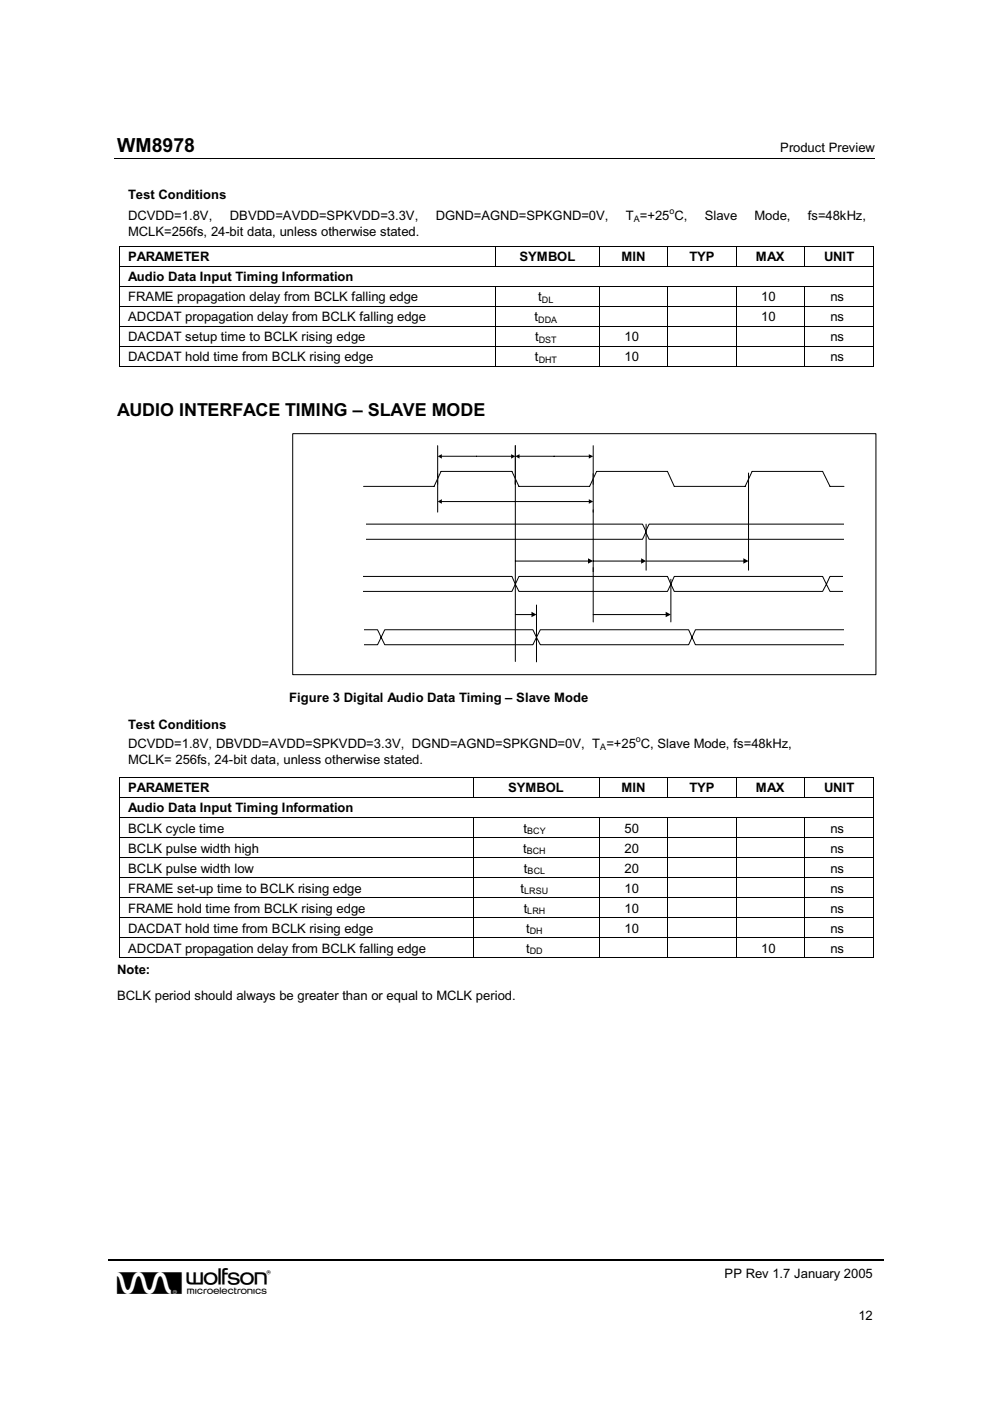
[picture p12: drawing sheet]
<svg xmlns="http://www.w3.org/2000/svg" width="210mm" height="297mm" viewBox="0 0 210 297" stroke-linecap="round" stroke-linejoin="round" font-family="sans-serif">
<g fill="none" stroke="#000" stroke-width=".21">
<path d="M24.3 33.6h161.2M25.3 52.3v4M25.3 56.5v4.1M25.4 56.4h79.7M25.6 52.2h79.5M105.2 52.3v4M105.2 52.2h21.8M105.2 56.4h21.8M127.1 52.3v4M127.1 52.2h14.4M127.1 56.4h14.3M141.6 52.3v4"/>
<path d="M141.6 52.2h14.4M141.6 56.4h14.4M156.1 52.3v4M156.2 52.2h14.3M156.2 56.4h14.3M170.6 52.3v4M170.7 52.2h14.3M170.7 56.4h14.3M185.1 52.3v4M185.1 56.5v4.1M25.3 60.8v4.1M25.3 65v4.1"/>
<path d="M25.3 69.3v4M25.3 73.5v4.1M25.4 60.7h79.7M25.4 64.9h79.7M25.4 69.2h79.7M25.4 73.4h79.7M25.4 77.7h79.7M105.2 60.8v4.1M105.2 65v4.1M105.2 69.3v4M105.2 73.5v4.1M105.2 60.7h21.8"/>
<path d="M105.2 64.9h21.8M105.2 69.2h21.8M105.2 73.4h21.8M105.2 77.7h21.8M127.1 60.8v4.1M127.1 65v4.1M127.1 69.3v4M127.1 73.5v4.1M127.1 60.7h14.3M127.1 64.9h14.4M127.1 69.2h14.4M127.1 73.4h14.4"/>
<path d="M127.1 77.7h14.4M141.6 60.8v4.1M141.6 65v4.1M141.6 69.3v4M141.6 73.5v4.1M141.6 60.7h14.4M141.6 64.9h14.4M141.6 69.2h14.4M141.6 73.4h14.4M141.6 77.7h14.4M156.1 60.8v4.1M156.1 65v4.1"/>
<path d="M156.1 69.3v4M156.1 73.5v4.1M156.2 60.7h14.3M156.2 64.9h14.3M156.2 69.2h14.3M156.2 73.4h14.3M156.2 77.7h14.3M170.6 60.8v4.1M170.6 65v4.1M170.6 69.3v4M170.6 73.5v4.1M170.7 60.7h14.3"/>
<path d="M170.7 64.9h14.3M170.7 69.2h14.3M170.7 73.4h14.3M170.7 77.7h14.3M185.1 60.8v4.1M185.1 65v4.1M185.1 69.3v4M185.1 73.5v4.1M62.1 91.9h123.6v51.1h-123.6zM77.1 111.1h59.1l.8 1.6-.8 1.6h-59.1l-.8-1.6zM77.1 103.1h14.9l1.5-3.2h15l1.5 3.2h15l1.5-3.2h15l1.5 3.2h15l1.5-3.2h14.9l1.6 3.2h2.9M137.6 111.1h42.1l.7 1.6-.7 1.6h-42.1l-.7-1.6z"/>
</g>
<path d="M23 267h82.1M105.4 267h81.9" fill="none" stroke="#000" stroke-width=".34"/>
<g fill="#000">
<path d="M25.2 52.1h.2v.2h-.2zM25.2 56.3h.2v.2h-.2zM25.4 52.1h.2v.2h-.2zM105.1 52.1h.1v.2h-.1zM105.1 56.3h.1v.2h-.1zM127 56.3l.1 .2zM127 52.1l.1 .2zM141.4 56.3h.2v.2h-.2zM141.5 52.1h.1v.2h-.1zM141.5 56.3h.1v.2h-.1zM156 56.3h.1v.2h-.1zM156 52.1h.2v.2h-.2z"/>
<path d="M156 56.3h.2v.2h-.2zM170.5 56.3h.1v.2h-.1zM170.5 52.1h.2v.2h-.2zM170.5 56.3h.2v.2h-.2zM185 52.1h.2v.2h-.2zM185 56.3h.2v.2h-.2zM25.2 60.6h.2v.2h-.2zM25.2 64.9h.2v.1h-.2zM25.2 69.1h.2v.2h-.2zM25.2 73.3h.2v.2h-.2zM25.2 77.6h.2v.2h-.2zM105.1 60.6h.1v.2h-.1z"/>
<path d="M105.1 64.9h.1v.1h-.1zM105.1 69.1h.1v.2h-.1zM105.1 73.3h.1v.2h-.1zM105.1 77.6h.1v.2h-.1zM127 60.6l.1 .2zM127 64.9l.1 .1zM127 69.1l.1 .2zM127 73.3l.1 .2zM127 77.6l.1 .2zM141.4 60.6h.2v.2h-.2zM141.5 60.6h.1v.2h-.1zM141.5 64.9h.1v.1h-.1z"/>
<path d="M141.5 69.1h.1v.2h-.1zM141.5 73.3h.1v.2h-.1zM141.5 77.6h.1v.2h-.1zM156 60.6h.1v.2h-.1zM156 60.6h.2v.2h-.2zM156 64.9h.2v.1h-.2zM156 69.1h.2v.2h-.2zM156 73.3h.2v.2h-.2zM156 77.6h.2v.2h-.2zM170.5 60.6h.1v.2h-.1zM170.5 60.6h.2v.2h-.2zM170.5 64.9h.2v.1h-.2z"/>
<path d="M170.5 69.1h.2v.2h-.2zM170.5 73.3h.2v.2h-.2zM170.5 77.6h.2v.2h-.2zM185 60.6h.2v.2h-.2zM185 64.9h.2v.1h-.2zM185 69.1h.2v.2h-.2zM185 73.3h.2v.2h-.2zM185 77.6h.2v.2h-.2zM105.1 266.9h.3v.3h-.3z"/>
</g>
<g fill="#fff">
<path d="M178.9 110.2h5.2v4.8h-5.2z" fill-rule="evenodd"/>
<path d="M74.4 109.9h3v4.8h-3z" fill-rule="evenodd"/>
<path d="M92.8 94.5v8.2zM109.3 94.5v8.2z" fill-rule="evenodd"/>
</g>
<path d="M92.8 94.5v8.2zM93.6 96.7h14.9M109.3 94.5v8.2z" fill="none" stroke="#000" stroke-width=".21"/>
<path d="M92.8 96.7l.9-.4v.9zM108.4 96.3l.9 .4-.9 .5z" fill="#000"/>
<path d="M109.3 94.5v8.2zM125.8 94.5v8.2z" fill-rule="evenodd" fill="#fff"/>
<path d="M109.3 94.5v8.2zM110 96.7h15M125.8 94.5v8.2z" fill="none" stroke="#000" stroke-width=".21"/>
<path d="M109.3 96.7l.9-.4v.9zM124.8 96.3l1 .4-1 .5z" fill="#000"/>
<path d="M92.8 100.4v8.2zM125.8 100.4v8.2z" fill-rule="evenodd" fill="#fff"/>
<path d="M92.8 100.4v8.2zM93.6 106.3h31.4M125.8 100.4v8.2zM76.3 122.2h32.2l.8 1.7-.8 1.5h-32.2l-.7-1.5zM110 122.2h31.5l.7 1.7-.7 1.5h-31.5l-.7-1.5zM143 122.2h31.4l.8 1.7-.8 1.5h-31.4l-.8-1.5zM176 122.2h4.4l.8 1.7-.8 1.5h-4.4l-.8-1.5z" fill="none" stroke="#000" stroke-width=".21"/>
<path d="M92.8 106.3l.9-.5v1zM124.8 105.8l1 .5-1 .5z" fill="#000"/>
<g fill="#fff">
<path d="M74 121.5h3v4.8h-3z" fill-rule="evenodd"/>
<path d="M178.8 121.1h5.3v4.8h-5.3z" fill-rule="evenodd"/>
</g>
<path d="M75.6 133.5h4.5l.7 1.6-.7 1.6h-4.5l-.8-1.6zM81.6 133.5h31.4l.7 1.6-.7 1.6h-31.4l-.8-1.6zM114.6 133.5h31.4l.7 1.6-.7 1.6h-31.4l-.9-1.6zM147.4 133.5h32.3l.7 1.6-.7 1.6h-32.3l-.7-1.6z" fill="none" stroke="#000" stroke-width=".21"/>
<g fill="#fff">
<path d="M178.9 132.4h3v4.8h-3z" fill-rule="evenodd"/>
<path d="M71.9 132.4h5.3v4.8h-5.3z" fill-rule="evenodd"/>
</g>
<g fill="none" stroke="#000" stroke-width=".21">
<path d="M109.3 119h15.5M109.3 101.9v38.3M125.8 119h10.2M125.8 108.1v23.8M137 119h20.8M137 111.1v9.8M158.7 100.3v20.6M109.3 130.3h3.5M113.7 128.3v12M125.8 130.3h15.5M142.2 122.8v9.1M25.3 164.9v4.1"/>
<path d="M25.3 169.2v4.1M25.3 173.4v4.1M25.3 177.7v4M25.4 169.1h74.8M25.4 173.4h74.8M25.4 177.6h74.8M25.6 164.8h74.6M100.3 164.9v4.1M100.3 173.4v4.1M100.3 177.7v4M100.4 164.8h26.6M100.4 169.1h26.6"/>
<path d="M100.4 173.4h26.6M100.4 177.6h26.6M127.1 164.9v4.1M127.1 173.4v4.1M127.1 177.7v4M127.1 164.8h14.4M127.1 169.1h14.3M127.1 173.4h14.3M127.1 177.6h14.4M141.6 164.9v4.1M141.6 173.4v4.1M141.6 177.7v4"/>
<path d="M141.6 164.8h14.4M141.6 169.1h14.4M141.6 173.4h14.4M141.6 177.6h14.4M156.1 164.9v4.1M156.1 173.4v4.1M156.1 177.7v4M156.2 164.8h14.3M156.2 169.1h14.3M156.2 173.4h14.3M156.2 177.6h14.3M170.6 164.9v4.1"/>
<path d="M170.6 173.4v4.1M170.6 177.7v4M170.7 164.8h14.3M170.7 169.1h14.3M170.7 173.4h14.3M170.7 177.6h14.3M185.1 164.9v4.1M185.1 169.2v4.1M185.1 173.4v4.1M185.1 177.7v4M25.3 181.9v4.1M25.3 186.1v4.1"/>
<path d="M25.3 190.4v4.1M25.3 194.6v4.1M25.3 198.9v4.1M25.4 181.8h74.8M25.4 186.1h74.8M25.4 190.3h74.8M25.4 194.6h74.8M25.4 198.8h74.8M100.3 181.9v4.1M100.3 186.1v4.1M100.3 190.4v4.1M100.3 194.6v4.1"/>
<path d="M100.3 198.9v4.1M100.4 181.8h26.6M100.4 186.1h26.6M100.4 190.3h26.6M100.4 194.6h26.6M100.4 198.8h26.6M127.1 181.9v4.1M127.1 186.1v4.1M127.1 190.4v4.1M127.1 194.6v4.1M127.1 198.9v4.1M127.1 181.8h14.4"/>
<path d="M127.1 186.1h14.4M127.1 190.3h14.4M127.1 194.6h14.4M127.1 198.8h14.4M141.6 181.9v4.1M141.6 186.1v4.1M141.6 190.4v4.1M141.6 194.6v4.1M141.6 198.9v4.1M141.6 181.8h14.4M141.6 186.1h14.4M141.6 190.3h14.4"/>
<path d="M141.6 194.6h14.4M141.6 198.8h14.4M156.1 181.9v4.1M156.1 186.1v4.1M156.1 190.4v4.1M156.1 194.6v4.1M156.1 198.9v4.1M156.2 181.8h14.3M156.2 186.1h14.3M156.2 190.3h14.3M156.2 194.6h14.3M156.2 198.8h14.3"/>
<path d="M170.6 181.9v4.1M170.6 186.1v4.1M170.6 190.4v4.1M170.6 194.6v4.1M170.6 198.9v4.1M170.7 181.8h14.3M170.7 186.1h14.3M170.7 190.3h14.3M170.7 194.6h14.3M170.7 198.8h14.3M185.1 181.9v4.1M185.1 186.1v4.1"/>
<path d="M185.1 190.4v4.1M185.1 194.6v4.1M185.1 198.9v4.1M25.4 203.1h74.8M100.4 203.1h26.6M127.1 203.1h14.4M141.6 203.1h14.4M156.2 203.1h14.3M170.7 203.1h14.3"/>
</g>
<path d="M124.7 118.4l1.1 .6-1.1 .5zM135.9 118.4l1.1 .6-1.1 .5zM157.6 118.4l1.1 .6-1.1 .5zM112.7 129.7l1 .6-1 .6zM141.1 129.7l1.1 .6-1.1 .6z" fill="#000"/>
<g fill="#000">
<path d="M25.2 164.8h.2v.1h-.2zM25.2 169l.2 .2zM25.2 173.3h.2v.1h-.2zM25.2 177.5h.2v.2h-.2zM25.4 164.8h.2v.1h-.2zM100.2 164.8h.2v.1h-.2zM100.2 169l.2 .2zM100.2 173.3h.2v.1h-.2zM100.2 177.5h.2v.2h-.2zM127 169l.1 .2zM127 173.3l.1 .1zM127 164.8l.1 .1z"/>
<path d="M127 177.5l.1 .2zM141.4 169l.2 .2zM141.4 173.3h.2v.1h-.2zM141.5 164.8h.1v.1h-.1zM141.5 169l.1 .2zM141.5 173.3h.1v.1h-.1zM141.5 177.5h.1v.2h-.1zM156 169l.1 .2zM156 173.3h.1v.1h-.1zM156 164.8h.2v.1h-.2zM156 169l.2 .2zM156 173.3h.2v.1h-.2z"/>
<path d="M156 177.5h.2v.2h-.2zM170.5 169l.1 .2zM170.5 173.3h.1v.1h-.1zM170.5 164.8h.2v.1h-.2zM170.5 169l.2 .2zM170.5 173.3h.2v.1h-.2zM170.5 177.5h.2v.2h-.2zM185 164.8h.2v.1h-.2zM185 169l.2 .2zM185 173.3h.2v.1h-.2zM185 177.5h.2v.2h-.2zM25.2 181.7h.2v.2h-.2z"/>
<path d="M25.2 186l.2 .1zM25.2 190.2h.2v.2h-.2zM25.2 194.5h.2v.1h-.2zM25.2 198.7h.2v.2h-.2zM100.2 181.7h.2v.2h-.2zM100.2 186l.2 .1zM100.2 190.2h.2v.2h-.2zM100.2 194.5h.2v.1h-.2zM100.2 198.7h.2v.2h-.2zM127 181.7l.1 .2zM127 186l.1 .1zM127 190.2l.1 .2z"/>
<path d="M127 194.5l.1 .1zM127 198.7l.1 .2zM141.5 181.7h.1v.2h-.1zM141.5 186l.1 .1zM141.5 190.2h.1v.2h-.1zM141.5 194.5h.1v.1h-.1zM141.5 198.7h.1v.2h-.1zM156 181.7h.2v.2h-.2zM156 186l.2 .1zM156 190.2h.2v.2h-.2zM156 194.5h.2v.1h-.2zM156 198.7h.2v.2h-.2z"/>
<path d="M170.5 181.7h.2v.2h-.2zM170.5 186l.2 .1zM170.5 190.2h.2v.2h-.2zM170.5 194.5h.2v.1h-.2zM170.5 198.7h.2v.2h-.2zM185 181.7h.2v.2h-.2zM185 186l.2 .1zM185 190.2h.2v.2h-.2zM185 194.5h.2v.1h-.2zM185 198.7h.2v.2h-.2zM25.2 203l.2 .1zM100.2 203l.2 .1z"/>
<path d="M127 203l.1 .1zM141.5 203l.1 .1zM156 203l.2 .1zM170.5 203l.2 .1zM185 203l.2 .1z"/>
</g>
<text font-size="6.9" x="24.8" y="274.4">w</text>
<text font-size="4.1" x="24.8" y="32.3">WM8978</text>
<text font-size="3.8" x="24.8" y="88.3">AUDIO INTERFACE TIMING – SLAVE MODE</text>
<g font-size="2.8">
<text x="165.4" y="32.3">Product Preview</text>
<text x="27.2" y="42.2">Test Conditions</text>
<text x="27.2" y="46.7">DCVDD=1.8V,</text>
<text x="48.7" y="46.7">DBVDD=AVDD=SPKVDD=3.3V,</text>
<text x="92.4" y="46.7">DGND=AGND=SPKGND=0V,</text>
<text x="132.7" y="46.7">T =+25 C,</text>
<text x="149.4" y="46.7">Slave</text>
<text x="160" y="46.7">Mode,</text>
<text x="171.3" y="46.7">fs=48kHz,</text>
<text x="27.2" y="50.1">MCLK=256fs, 24-bit data, unless otherwise stated.</text>
<text x="27.2" y="59.6">Audio Data Input Timing Information</text>
<text x="27.2" y="55.4">PARAMETER</text>
<text x="110.1" y="55.4">SYMBOL</text>
<text x="131.7" y="55.4">MIN</text>
<text x="146.2" y="55.4">TYP</text>
<text x="160.3" y="55.4">MAX</text>
<text x="174.7" y="55.4">UNIT</text>
<text x="27.2" y="63.9">FRAME propagation delay from BCLK falling edge</text>
<text x="114.1" y="63.9">t</text>
<text x="161.4" y="63.9">10</text>
<text x="176.1" y="63.9">ns</text>
<text x="27.2" y="68.1">ADCDAT propagation delay from BCLK falling edge</text>
<text x="113.3" y="68.2">t</text>
<text x="161.4" y="68.2">10</text>
<text x="176.1" y="68.2">ns</text>
<text x="27.2" y="72.3">DACDAT setup time to BCLK rising edge</text>
<text x="27.2" y="76.6">DACDAT hold time from BCLK rising edge</text>
<text x="113.4" y="76.6">t</text>
<text x="113.5" y="72.4">t</text>
<text x="132.4" y="72.4">10</text>
<text x="132.4" y="76.6">10</text>
<text x="176.1" y="72.4">ns</text>
<text x="176.1" y="76.6">ns</text>
<text x="61.3" y="148.8">Figure 3 Digital Audio Data Timing – Slave Mode</text>
<text x="27.2" y="154.6">Test Conditions</text>
<text x="27.2" y="158.6">DCVDD=1.8V, DBVDD=AVDD=SPKVDD=3.3V, DGND=AGND=SPKGND=0V, T =+25 C, Slave Mode, fs=48kHz,</text>
<text x="27.2" y="162.1">MCLK= 256fs, 24-bit data, unless otherwise stated.</text>
<text x="27.2" y="172.3">Audio Data Input Timing Information</text>
<text x="27.2" y="168">PARAMETER</text>
<text x="107.7" y="168">SYMBOL</text>
<text x="131.7" y="168">MIN</text>
<text x="146.2" y="168">TYP</text>
<text x="160.3" y="168">MAX</text>
<text x="174.7" y="168">UNIT</text>
<text x="27.2" y="176.5">BCLK cycle time</text>
<text x="111" y="176.6">t</text>
<text x="132.4" y="176.6">50</text>
<text x="176.1" y="176.6">ns</text>
<text x="27.2" y="180.8">BCLK pulse width high</text>
<text x="27.2" y="185">BCLK pulse width low</text>
<text x="110.9" y="180.8">t</text>
<text x="111.1" y="185">t</text>
<text x="132.4" y="180.8">20</text>
<text x="132.4" y="185">20</text>
<text x="176.1" y="180.8">ns</text>
<text x="176.1" y="185">ns</text>
<text x="27.2" y="189.2">FRAME set-up time to BCLK rising edge</text>
<text x="110.4" y="189.3">t</text>
<text x="132.4" y="189.3">10</text>
<text x="176.1" y="189.3">ns</text>
<text x="27.2" y="193.5">FRAME hold time from BCLK rising edge</text>
<text x="27.2" y="197.7">DACDAT hold time from BCLK rising edge</text>
<text x="111" y="193.5">t</text>
<text x="111.6" y="197.8">t</text>
<text x="132.4" y="193.5">10</text>
<text x="132.4" y="197.8">10</text>
<text x="176.1" y="193.5">ns</text>
<text x="176.1" y="197.8">ns</text>
<text x="27.2" y="202">ADCDAT propagation delay from BCLK falling edge</text>
<text x="111.6" y="202">t</text>
<text x="161.4" y="202">10</text>
<text x="176.1" y="202">ns</text>
<text x="24.8" y="206.6">Note:</text>
<text x="24.8" y="212.1">BCLK period should always be greater than or equal to MCLK period.</text>
<text x="153.6" y="271.1">PP Rev 1.7 January 2005</text>
<text x="182" y="279.9">12</text>
</g>
<g font-size="1.9">
<text x="134.4" y="47">A</text>
<text x="141.9" y="45.3">o</text>
<text x="114.9" y="64.2">DL</text>
<text x="114.1" y="68.5">DDA</text>
<text x="114.2" y="77">DHT</text>
<text x="114.3" y="72.7">DST</text>
<text x="127.3" y="159">A</text>
<text x="134.8" y="157.3">o</text>
<text x="111.8" y="176.9">BCY</text>
<text x="111.7" y="181.1">BCH</text>
<text x="111.8" y="185.4">BCL</text>
<text x="111.2" y="189.6">LRSU</text>
<text x="111.8" y="193.8">LRH</text>
<text x="112.4" y="198.1">DH</text>
<text x="112.4" y="202.4">DD</text>
</g>
</svg>
